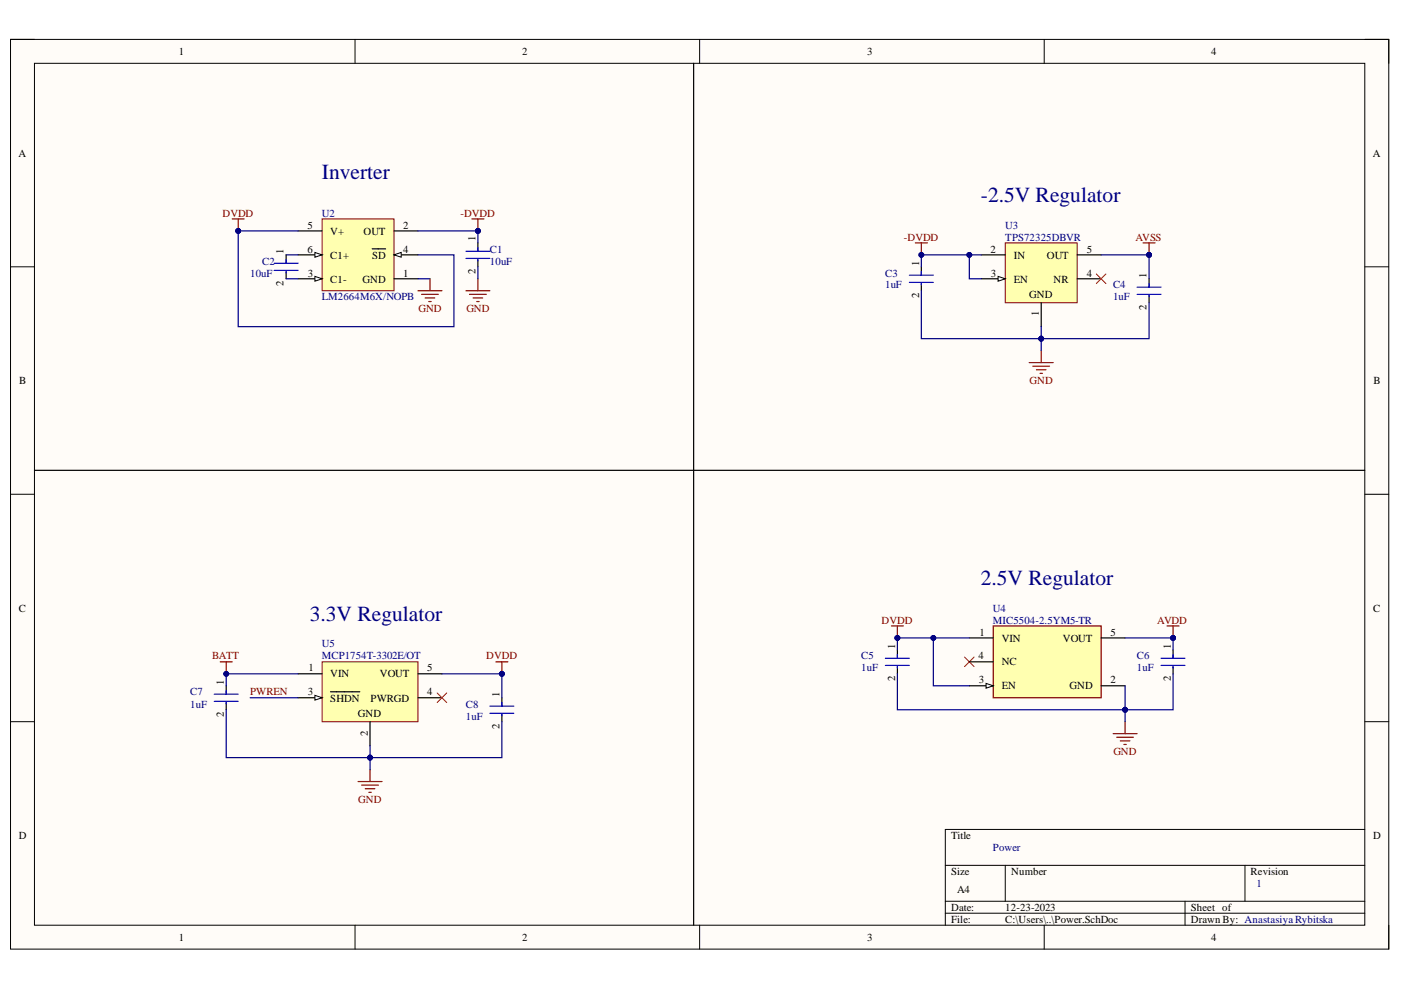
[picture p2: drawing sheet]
<svg xmlns="http://www.w3.org/2000/svg" width="297mm" height="210mm" viewBox="0 0 297 210" stroke-linecap="round" stroke-linejoin="round" font-family="sans-serif">
<path d="M2.2 8.4h292.2v192.8h-292.2z" fill-rule="evenodd" fill="#fffcf8"/>
<path d="M2.2 8.4h292.2v192.8h-292.2z" fill="none" stroke="#000" stroke-width=".21"/>
<path d="M7.3 13.4h282.1v182.8h-282.1z" fill-rule="evenodd" fill="#fffcf8"/>
<g fill="none" stroke="#000" stroke-width=".21">
<path d="M2.2 8.3h5.1M7.3 13.4h282.1v182.8h-282.1zM75.3 8.3v5.1M148.3 8.3v5.1M221.4 8.4v5M289.4 8.4h5v5M2.2 56.6h5.1M289.4 56.6h5M2.2 104.8h5.1M289.4 104.8h5M2.2 153h5.1M289.4 153h5"/>
<path d="M289.4 175.9h-89v20.3M75.3 196.2v5M148.3 196.2v5M200.4 183.5h89M200.4 191.1h89M200.4 193.6h89M213.1 183.5v7.6M221.4 196.2v5M251.2 191.1v5.1M264 183.5v7.6M294.4 196.2v5"/>
</g>
<path d="M48 145.4v1.8M48 149v1.5" fill="none" stroke="#000" stroke-width=".25"/>
<path d="M45.4 147.2h5.1M45.4 148.7h5.1M48 146.4v.8M48 149v.2" fill="none" stroke="#00f" stroke-width=".25"/>
<path d="M46.7 140.3h2.5M48 140.3v2.6M75.9 165.7h5.1M76.7 166.5h3.5M77.4 167.2h2.1M78.2 168h.5M78.5 163.2v2.5" fill="none" stroke="#800000" stroke-width=".25"/>
<circle cx="48" cy="142.9" r=".51" fill="#000080"/>
<circle cx="48" cy="142.9" r=".51" fill="none" stroke="#000080" stroke-width=".21"/>
<path d="M68.3 140.3h20.3v12.7h-20.3z" fill-rule="evenodd" fill="#ffffb0"/>
<path d="M68.3 140.3h20.3v12.7h-20.3z" fill="none" stroke="#800000" stroke-width=".21"/>
<path d="M63.2 142.9h5.1M63.2 147.9h5.1" fill="none" stroke="#000" stroke-width=".25"/>
<path d="M66.8 147.4l1.5 .5-1.5 .5z" fill="#f8fcff"/>
<path d="M66.8 147.4l1.5 .5-1.5 .5z" fill="none" stroke="#000" stroke-width=".21"/>
<path d="M70.1 146.7h6.2M78.5 153v5.1M88.6 147.9h5.1M88.6 142.9h5.1M106.4 147.9v1.8M106.4 151.5v1.5" fill="none" stroke="#000" stroke-width=".25"/>
<path d="M103.9 149.7h5M103.9 151.2h5M106.4 149v.7M106.4 151.5v.2" fill="none" stroke="#00f" stroke-width=".25"/>
<path d="M92.7 146.9l2 2.1M94.7 146.9l-2 2.1" fill="none" stroke="#f00" stroke-width=".21"/>
<path d="M105.1 140.3h2.6M106.4 140.3v2.6" fill="none" stroke="#800000" stroke-width=".25"/>
<circle cx="106.4" cy="142.9" r=".51" fill="#000080"/>
<circle cx="106.4" cy="142.9" r=".51" fill="none" stroke="#000080" stroke-width=".21"/>
<path d="M190.3 137.8v1.8M190.3 141.3v1.6" fill="none" stroke="#000" stroke-width=".25"/>
<path d="M187.7 139.6h5.1M190.3 138.8v.8M187.7 141.1h5.1M190.3 141.3v.3" fill="none" stroke="#00f" stroke-width=".25"/>
<path d="M189 132.7h2.5M190.3 132.7v2.6M236 155.6h5.1M236.8 156.3h3.5M237.5 157.1h2.1M238.3 157.8h.5M238.5 153v2.6" fill="none" stroke="#800000" stroke-width=".25"/>
<circle cx="190.3" cy="135.3" r=".51" fill="#000080"/>
<circle cx="190.3" cy="135.3" r=".51" fill="none" stroke="#000080" stroke-width=".21"/>
<path d="M248.7 137.8v1.8M248.7 141.3v1.6" fill="none" stroke="#000" stroke-width=".25"/>
<path d="M246.2 139.6h5M248.7 138.8v.8M246.2 141.1h5M248.7 141.3v.3" fill="none" stroke="#00f" stroke-width=".25"/>
<path d="M204.5 139.3l2 2M206.5 139.3l-2 2" fill="none" stroke="#f00" stroke-width=".21"/>
<path d="M247.4 132.7h2.6M248.7 132.7v2.6" fill="none" stroke="#800000" stroke-width=".25"/>
<circle cx="248.7" cy="135.3" r=".51" fill="#000080"/>
<circle cx="248.7" cy="135.3" r=".51" fill="none" stroke="#000080" stroke-width=".21"/>
<path d="M210.6 132.7h22.9v15.2h-22.9z" fill-rule="evenodd" fill="#ffffb0"/>
<path d="M210.6 132.7h22.9v15.2h-22.9z" fill="none" stroke="#800000" stroke-width=".25"/>
<path d="M205.5 135.3h5.1M205.5 145.4h5.1" fill="none" stroke="#000" stroke-width=".25"/>
<path d="M209.1 144.9l1.5 .5-1.5 .5z" fill="#f8fcff"/>
<path d="M209.1 144.9l1.5 .5-1.5 .5z" fill="none" stroke="#000" stroke-width=".21"/>
<path d="M233.5 135.3h5M205.5 140.3h5.1M233.5 145.4h5" fill="none" stroke="#000" stroke-width=".25"/>
<path d="M68.3 46.4h15.2v15.2h-15.2z" fill-rule="evenodd" fill="#ffffb0"/>
<path d="M68.3 46.4h15.2v15.2h-15.2z" fill="none" stroke="#800000" stroke-width=".21"/>
<path d="M83.5 54h5.1" fill="none" stroke="#000" stroke-width=".25"/>
<path d="M83.5 54l1.6-.5v1z" fill="#f8fcff"/>
<path d="M83.5 54l1.6-.5v1z" fill="none" stroke="#000" stroke-width=".21"/>
<path d="M63.2 49h5.1M63.2 54h5.1M78.9 52.8h2.9M83.5 59.1h5.1" fill="none" stroke="#000" stroke-width=".25"/>
<path d="M66.8 53.5l1.5 .5-1.5 .5z" fill="#f8fcff"/>
<path d="M66.8 53.5l1.5 .5-1.5 .5z" fill="none" stroke="#000" stroke-width=".21"/>
<path d="M63.2 59.1h5.1" fill="none" stroke="#000" stroke-width=".25"/>
<path d="M66.8 58.6l1.5 .5-1.5 .5z" fill="#f8fcff"/>
<path d="M66.8 58.6l1.5 .5-1.5 .5z" fill="none" stroke="#000" stroke-width=".21"/>
<path d="M60.7 54v1.8M60.7 57.6v1.5M83.5 49h5.1M101.3 51.5v1.8M101.3 55v1.6" fill="none" stroke="#000" stroke-width=".25"/>
<path d="M58.1 55.8h5.1M58.1 57.3h5.1M60.7 55v.8M60.7 57.6v.2M98.8 53.3h5.1M98.8 54.8h5.1M101.3 52.5v.8M101.3 55v.3" fill="none" stroke="#00f" stroke-width=".25"/>
<path d="M100.1 46.4h2.5M101.3 46.4v2.6" fill="none" stroke="#800000" stroke-width=".25"/>
<circle cx="101.3" cy="49" r=".51" fill="#000080"/>
<circle cx="101.3" cy="49" r=".51" fill="none" stroke="#000080" stroke-width=".21"/>
<path d="M49.2 46.4h2.6M50.5 46.4v2.6M91.2 59.1v2.5M88.6 61.6h5.1M89.4 62.4h3.5M90.1 63.2h2.1M90.9 63.9h.5" fill="none" stroke="#800000" stroke-width=".25"/>
<circle cx="50.5" cy="49" r=".51" fill="#000080"/>
<circle cx="50.5" cy="49" r=".51" fill="none" stroke="#000080" stroke-width=".21"/>
<path d="M101.3 59.1v2.5M98.8 61.6h5.1M99.5 62.4h3.6M100.3 63.2h2M101.1 63.9h.5" fill="none" stroke="#800000" stroke-width=".25"/>
<path d="M213.1 51.5h15.3v12.7h-15.3z" fill-rule="evenodd" fill="#ffffb0"/>
<path d="M213.1 51.5h15.3v12.7h-15.3z" fill="none" stroke="#800000" stroke-width=".21"/>
<path d="M208 54h5.1M208 59.1h5.1" fill="none" stroke="#000" stroke-width=".25"/>
<path d="M211.6 58.6l1.5 .5-1.5 .5z" fill="#f8fcff"/>
<path d="M211.6 58.6l1.5 .5-1.5 .5z" fill="none" stroke="#000" stroke-width=".21"/>
<path d="M195.3 56.6v1.7M228.4 54h5.1M228.4 59.1h5.1M195.3 60.1v1.6M220.8 64.2v5.1" fill="none" stroke="#000" stroke-width=".25"/>
<path d="M192.8 58.3h5.1M192.8 59.9h5.1M195.3 57.6v.7M195.3 60.1v.3" fill="none" stroke="#00f" stroke-width=".25"/>
<path d="M194.1 51.5h2.5M195.3 51.5v2.5M218.2 76.9h5.1M219 77.6h3.5M219.7 78.4h2.1M220.5 79.2h.5M220.8 74.3v2.6" fill="none" stroke="#800000" stroke-width=".25"/>
<circle cx="195.3" cy="54" r=".51" fill="#000080"/>
<circle cx="195.3" cy="54" r=".51" fill="none" stroke="#000080" stroke-width=".21"/>
<path d="M243.6 59.1v1.8M243.6 62.7v1.5" fill="none" stroke="#000" stroke-width=".25"/>
<path d="M241.1 60.9h5.1M241.1 62.4h5.1M243.6 60.1v.8M243.6 62.7v.2" fill="none" stroke="#00f" stroke-width=".25"/>
<path d="M232.4 58.1l2.1 2M234.5 58.1l-2.1 2" fill="none" stroke="#f00" stroke-width=".21"/>
<path d="M242.4 51.5h2.5M243.6 51.5v2.5" fill="none" stroke="#800000" stroke-width=".25"/>
<circle cx="243.6" cy="54" r=".51" fill="#000080"/>
<circle cx="243.6" cy="54" r=".51" fill="none" stroke="#000080" stroke-width=".21"/>
<path d="M93.7 142.9h12.7" fill="none" stroke="#000080" stroke-width=".25"/>
<circle cx="106.4" cy="142.9" r=".51" fill="#000080"/>
<circle cx="106.4" cy="142.9" r=".51" fill="none" stroke="#000080" stroke-width=".21"/>
<path d="M106.4 153v7.6h-27.9" fill="none" stroke="#000080" stroke-width=".25"/>
<circle cx="78.5" cy="160.6" r=".51" fill="#000080"/>
<circle cx="78.5" cy="160.6" r=".51" fill="none" stroke="#000080" stroke-width=".21"/>
<path d="M106.4 142.9v5" fill="none" stroke="#000080" stroke-width=".25"/>
<circle cx="106.4" cy="142.9" r=".51" fill="#000080"/>
<circle cx="106.4" cy="142.9" r=".51" fill="none" stroke="#000080" stroke-width=".21"/>
<path d="M48 150.5v10.1h30.5" fill="none" stroke="#000080" stroke-width=".25"/>
<circle cx="78.5" cy="160.6" r=".51" fill="#000080"/>
<circle cx="78.5" cy="160.6" r=".51" fill="none" stroke="#000080" stroke-width=".21"/>
<path d="M63.2 142.9h-15.2v2.5" fill="none" stroke="#000080" stroke-width=".25"/>
<circle cx="48" cy="142.9" r=".51" fill="#000080"/>
<circle cx="48" cy="142.9" r=".51" fill="none" stroke="#000080" stroke-width=".21"/>
<path d="M248.7 135.3v2.5M53 147.9h10.2" fill="none" stroke="#000080" stroke-width=".25"/>
<circle cx="248.7" cy="135.3" r=".51" fill="#000080"/>
<circle cx="248.7" cy="135.3" r=".51" fill="none" stroke="#000080" stroke-width=".21"/>
<path d="M190.3 135.3v2.5" fill="none" stroke="#000080" stroke-width=".25"/>
<circle cx="190.3" cy="135.3" r=".51" fill="#000080"/>
<circle cx="190.3" cy="135.3" r=".51" fill="none" stroke="#000080" stroke-width=".21"/>
<path d="M238.5 135.3h10.2" fill="none" stroke="#000080" stroke-width=".25"/>
<circle cx="248.7" cy="135.3" r=".51" fill="#000080"/>
<circle cx="248.7" cy="135.3" r=".51" fill="none" stroke="#000080" stroke-width=".21"/>
<path d="M248.7 142.9v7.6h-10.2" fill="none" stroke="#000080" stroke-width=".25"/>
<circle cx="238.5" cy="150.5" r=".51" fill="#000080"/>
<circle cx="238.5" cy="150.5" r=".51" fill="none" stroke="#000080" stroke-width=".21"/>
<path d="M190.3 142.9v7.6h48.2" fill="none" stroke="#000080" stroke-width=".25"/>
<circle cx="238.5" cy="150.5" r=".51" fill="#000080"/>
<circle cx="238.5" cy="150.5" r=".51" fill="none" stroke="#000080" stroke-width=".21"/>
<path d="M60.7 54h2.5M60.7 59.1h2.5M88.6 49h12.7" fill="none" stroke="#000080" stroke-width=".25"/>
<circle cx="101.3" cy="49" r=".51" fill="#000080"/>
<circle cx="101.3" cy="49" r=".51" fill="none" stroke="#000080" stroke-width=".21"/>
<path d="M50.5 49h12.7M88.6 59.1h2.6" fill="none" stroke="#000080" stroke-width=".25"/>
<circle cx="50.5" cy="49" r=".51" fill="#000080"/>
<circle cx="50.5" cy="49" r=".51" fill="none" stroke="#000080" stroke-width=".21"/>
<path d="M50.5 49v20.3h45.7v-15.3h-7.6" fill="none" stroke="#000080" stroke-width=".25"/>
<circle cx="50.5" cy="49" r=".51" fill="#000080"/>
<circle cx="50.5" cy="49" r=".51" fill="none" stroke="#000080" stroke-width=".21"/>
<path d="M101.3 49v2.5" fill="none" stroke="#000080" stroke-width=".25"/>
<circle cx="101.3" cy="49" r=".51" fill="#000080"/>
<circle cx="101.3" cy="49" r=".51" fill="none" stroke="#000080" stroke-width=".21"/>
<path d="M101.3 56.6v2.5M243.6 64.2v7.6h-22.8" fill="none" stroke="#000080" stroke-width=".25"/>
<circle cx="220.8" cy="71.8" r=".51" fill="#000080"/>
<circle cx="220.8" cy="71.8" r=".51" fill="none" stroke="#000080" stroke-width=".21"/>
<path d="M243.6 54v5.1" fill="none" stroke="#000080" stroke-width=".25"/>
<circle cx="243.6" cy="54" r=".51" fill="#000080"/>
<circle cx="243.6" cy="54" r=".51" fill="none" stroke="#000080" stroke-width=".21"/>
<path d="M195.3 61.7v10.1h25.5" fill="none" stroke="#000080" stroke-width=".25"/>
<circle cx="220.8" cy="71.8" r=".51" fill="#000080"/>
<circle cx="220.8" cy="71.8" r=".51" fill="none" stroke="#000080" stroke-width=".21"/>
<path d="M233.5 54h10.1" fill="none" stroke="#000080" stroke-width=".25"/>
<circle cx="243.6" cy="54" r=".51" fill="#000080"/>
<circle cx="243.6" cy="54" r=".51" fill="none" stroke="#000080" stroke-width=".21"/>
<path d="M147.1 13.4v182.8M7.3 99.7h282.1" fill="none" stroke="#000" stroke-width=".25"/>
<path d="M78.5 158.1v5.1" fill="none" stroke="#000080" stroke-width=".25"/>
<circle cx="78.5" cy="160.6" r=".51" fill="#000080"/>
<circle cx="78.5" cy="160.6" r=".51" fill="none" stroke="#000080" stroke-width=".21"/>
<path d="M238.5 145.4v7.6" fill="none" stroke="#000080" stroke-width=".25"/>
<circle cx="238.5" cy="150.5" r=".51" fill="#000080"/>
<circle cx="238.5" cy="150.5" r=".51" fill="none" stroke="#000080" stroke-width=".21"/>
<path d="M220.8 69.3v5" fill="none" stroke="#000080" stroke-width=".25"/>
<circle cx="220.8" cy="71.8" r=".51" fill="#000080"/>
<circle cx="220.8" cy="71.8" r=".51" fill="none" stroke="#000080" stroke-width=".21"/>
<path d="M208 54h-12.7v2.6" fill="none" stroke="#000080" stroke-width=".25"/>
<circle cx="195.3" cy="54" r=".51" fill="#000080"/>
<circle cx="195.3" cy="54" r=".51" fill="none" stroke="#000080" stroke-width=".21"/>
<circle cx="205.5" cy="54" r=".51" fill="#000080"/>
<circle cx="205.5" cy="54" r=".51" fill="none" stroke="#000080" stroke-width=".21"/>
<path d="M190.3 135.3h15.2" fill="none" stroke="#000080" stroke-width=".25"/>
<circle cx="190.3" cy="135.3" r=".51" fill="#000080"/>
<circle cx="190.3" cy="135.3" r=".51" fill="none" stroke="#000080" stroke-width=".21"/>
<circle cx="197.9" cy="135.3" r=".51" fill="#000080"/>
<circle cx="197.9" cy="135.3" r=".51" fill="none" stroke="#000080" stroke-width=".21"/>
<path d="M205.5 54v5.1h2.5" fill="none" stroke="#000080" stroke-width=".25"/>
<circle cx="205.5" cy="54" r=".51" fill="#000080"/>
<circle cx="205.5" cy="54" r=".51" fill="none" stroke="#000080" stroke-width=".21"/>
<path d="M197.9 135.3v10.1h7.6" fill="none" stroke="#000080" stroke-width=".25"/>
<circle cx="197.9" cy="135.3" r=".51" fill="#000080"/>
<circle cx="197.9" cy="135.3" r=".51" fill="none" stroke="#000080" stroke-width=".21"/>
<g font-size="4.6" fill="#000080">
<text x="68.3" y="37.8">Inverter</text>
<text x="208" y="42.9">-2.5V Regulator</text>
<text x="208" y="124.1">2.5V Regulator</text>
<text x="65.7" y="131.7">3.3V Regulator</text>
</g>
<g font-size="2.3">
<text x="37.9" y="11.7">1</text>
<text x="110.7" y="11.7">2</text>
<text x="183.9" y="11.7">3</text>
<text x="256.8" y="11.7">4</text>
<text x="3.9" y="33.3">A</text>
<text x="291" y="33.3">A</text>
<text x="60.1" y="53.8" transform="rotate(-90 60.1 53.8)">1</text>
<text x="65.2" y="48.5">5</text>
<text x="65.2" y="53.6">6</text>
<text x="70" y="49.8">V+</text>
<text x="77.1" y="49.8">OUT</text>
<text x="85.5" y="53.6">4</text>
<text x="85.5" y="48.5">2</text>
<text x="100.8" y="51.2" transform="rotate(-90 100.8 51.2)">1</text>
<text x="210" y="53.6">2</text>
<text x="230.4" y="53.6">5</text>
<text x="65.3" y="58.6">3</text>
<text x="70" y="54.8">C1+</text>
<text x="70" y="59.9">C1-</text>
<text x="76.9" y="59.9">GND</text>
<text x="78.9" y="54.8">SD</text>
<text x="85.5" y="58.6">1</text>
<text x="100.8" y="58.1" transform="rotate(-90 100.8 58.1)">2</text>
<text x="194.9" y="56.4" transform="rotate(-90 194.9 56.4)">1</text>
<text x="210.1" y="58.6">3</text>
<text x="214.9" y="54.8">IN</text>
<text x="214.9" y="59.9">EN</text>
<text x="221.9" y="54.8">OUT</text>
<text x="223.4" y="59.9">NR</text>
<text x="230.4" y="58.6">4</text>
<text x="243.1" y="58.9" transform="rotate(-90 243.1 58.9)">1</text>
<text x="60.1" y="60.7" transform="rotate(-90 60.1 60.7)">2</text>
<text x="194.9" y="63.2" transform="rotate(-90 194.9 63.2)">2</text>
<text x="218.2" y="63.2">GND</text>
<text x="243.1" y="65.7" transform="rotate(-90 243.1 65.7)">2</text>
<text x="220.2" y="67.1" transform="rotate(-90 220.2 67.1)">1</text>
<text x="4.1" y="81.4">B</text>
<text x="291.2" y="81.4">B</text>
<text x="4" y="129.7">C</text>
<text x="291.1" y="129.7">C</text>
<text x="189.8" y="137.5" transform="rotate(-90 189.8 137.5)">1</text>
<text x="207.6" y="134.7">1</text>
<text x="212.4" y="136">VIN</text>
<text x="225.3" y="136">VOUT</text>
<text x="235.5" y="134.7">5</text>
<text x="248.2" y="137.5" transform="rotate(-90 248.2 137.5)">1</text>
<text x="65.4" y="142.4">1</text>
<text x="70" y="143.6">VIN</text>
<text x="80.5" y="143.6">VOUT</text>
<text x="90.6" y="142.4">5</text>
<text x="207.5" y="139.8">4</text>
<text x="212.4" y="141.1">NC</text>
<text x="47.4" y="145.1" transform="rotate(-90 47.4 145.1)">1</text>
<text x="65.3" y="147.4">3</text>
<text x="70" y="148.8">SHDN</text>
<text x="78.6" y="148.8">PWRGD</text>
<text x="90.6" y="147.4">4</text>
<text x="105.9" y="147.7" transform="rotate(-90 105.9 147.7)">1</text>
<text x="189.8" y="144.4" transform="rotate(-90 189.8 144.4)">2</text>
<text x="207.6" y="144.9">3</text>
<text x="212.4" y="146.2">EN</text>
<text x="226.8" y="146.2">GND</text>
<text x="235.5" y="144.9">2</text>
<text x="248.2" y="144.4" transform="rotate(-90 248.2 144.4)">2</text>
<text x="47.4" y="152.1" transform="rotate(-90 47.4 152.1)">2</text>
<text x="75.9" y="152.1">GND</text>
<text x="105.9" y="154.6" transform="rotate(-90 105.9 154.6)">2</text>
<text x="78" y="156.1" transform="rotate(-90 78 156.1)">2</text>
<text x="4" y="177.9">D</text>
<text x="201.6" y="177.9">Title</text>
<text x="291.1" y="177.9">D</text>
<text x="201.6" y="185.5">Size</text>
<text x="214.4" y="185.5">Number</text>
<text x="265.2" y="185.5">Revision</text>
<text x="202.9" y="189.3">A4</text>
<text x="201.6" y="193.1">Date:</text>
<text x="201.6" y="195.7">File:</text>
<text x="213.1" y="193.1">12-23-2023</text>
<text x="213.1" y="195.7">C:\Users\..\Power.SchDoc</text>
<text x="252.5" y="193.1">Sheet of</text>
<text x="252.5" y="195.7">Drawn By: Anastasiya Rybitska</text>
<text x="37.9" y="199.5">1</text>
<text x="110.7" y="199.5">2</text>
<text x="183.9" y="199.5">3</text>
<text x="256.8" y="199.5">4</text>
</g>
<g font-size="2.3" fill="#800000">
<text x="47.2" y="46">DVDD</text>
<text x="97.6" y="46">-DVDD</text>
<text x="191.7" y="51">-DVDD</text>
<text x="240.7" y="51">AVSS</text>
<text x="88.7" y="66.2">GND</text>
<text x="98.9" y="66.2">GND</text>
<text x="218.3" y="81.4">GND</text>
<text x="186.9" y="132.2">DVDD</text>
<text x="245.4" y="132.2">AVDD</text>
<text x="45" y="139.8">BATT</text>
<text x="103.1" y="139.8">DVDD</text>
<text x="53" y="147.4">PWREN</text>
<text x="236.1" y="160.2">GND</text>
<text x="76" y="170.3">GND</text>
</g>
<g font-size="2.3" fill="#000080">
<text x="68.3" y="46">U2</text>
<text x="103.9" y="53.6">C1</text>
<text x="213.1" y="48.5">U3</text>
<text x="213.1" y="51">TPS72325DBVR</text>
<text x="53" y="58.6">10uF</text>
<text x="55.6" y="56.1">C2</text>
<text x="103.9" y="56.1">10uF</text>
<text x="187.7" y="58.6">C3</text>
<text x="68.3" y="63.7">LM2664M6X/NOPB</text>
<text x="187.7" y="61.2">1uF</text>
<text x="236" y="63.7">1uF</text>
<text x="236" y="61.2">C4</text>
<text x="210.5" y="129.7">U4</text>
<text x="68.3" y="137.3">U5</text>
<text x="210.5" y="132.2">MIC5504-2.5YM5-TR</text>
<text x="68.3" y="139.8">MCP1754T-3302E/OT</text>
<text x="182.6" y="142.4">1uF</text>
<text x="182.6" y="139.8">C5</text>
<text x="241.1" y="142.4">1uF</text>
<text x="241.1" y="139.8">C6</text>
<text x="40.3" y="147.4">C7</text>
<text x="40.3" y="150">1uF</text>
<text x="98.8" y="152.6">1uF</text>
<text x="98.8" y="150">C8</text>
<text x="210.5" y="180.5">Power</text>
<text x="266.4" y="188.1">1</text>
</g>
</svg>
